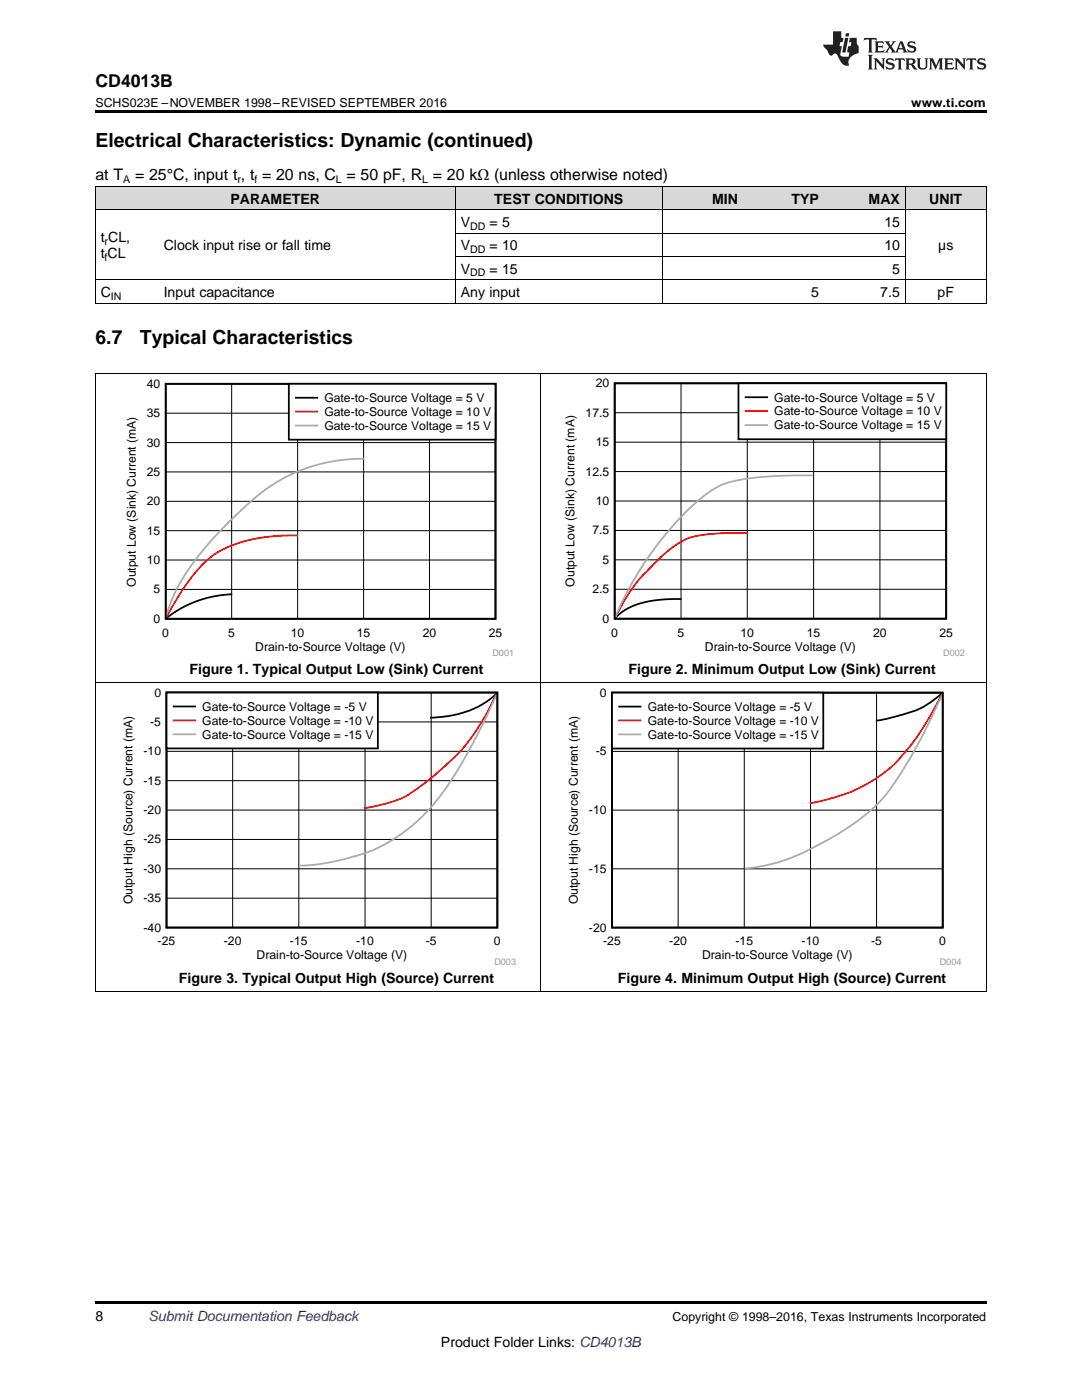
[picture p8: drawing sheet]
<svg xmlns="http://www.w3.org/2000/svg" width="216mm" height="279mm" viewBox="0 0 216 279" stroke-linecap="round" stroke-linejoin="round" font-family="sans-serif">
<g fill="#d8d8d8">
<path d="M19 37.3h12.6v4.6h-12.6z"/>
<path d="M31.6 37.3h59.3v4.6h-59.3z"/>
<path d="M90.9 37.3h41.3v4.6h-41.3z"/>
<path d="M132.2 37.3h16.1v4.6h-16.1z"/>
<path d="M148.3 37.3h16.2v4.6h-16.2z"/>
<path d="M164.5 37.3h16.2v4.6h-16.2z"/>
<path d="M180.7 37.3h16.1v4.6h-16.1z"/>
</g>
<path d="M19 259.7h177.8v.5h-177.8z" fill="#000"/>
<path d="M19.1 136.2v61.7M107.9 136.2v61.7M196.8 136.2v61.7M19 197.8h177.8" fill="none" stroke="#000" stroke-width=".2"/>
<path d="M24.1 137.3h78.8v55.3h-78.8z" fill-rule="evenodd" fill="#fff"/>
<path d="M33.2 138.2h66v46.9h-66zM99 138.4l-1.9 1.7-1.7 1-1.7 .7-2.1 .7-2.1 .4-3.7 .3" fill="none" stroke="#000" stroke-width=".35"/>
<path d="M46.4 138.2v46.9M59.6 138.2v46.9M72.8 138.2v46.9M86 138.2v46.9M33.2 155.8h66.1M33.2 149.9h66.1M33.2 144.1h66.1M33.2 179.3h66.1M33.2 173.4h66.1M33.2 167.5h66.1M33.2 161.7h66.1" fill="none" stroke="#000" stroke-width=".2"/>
<path d="M99 138.7l-2.1 4.1-3 4.7-2.4 2.8-4.7 4.3-3.5 2.8-3.2 2-3.4 1.1-4.1 .8" fill="none" stroke="#f00" stroke-width=".35"/>
<path d="M99.1 138.6l-4.6 9.5-4.4 7.5-2.2 3.3-2 2.4-3.6 3.5-2.6 1.9-2.2 1.4-2.8 1.5-1.9 .7-3.4 1-4.1 .9-2.7 .4-2.9 .2" fill="none" stroke="#aaa" stroke-width=".35"/>
<path d="M33.2 138.2h42.2v11.1h-42.2z" fill-rule="evenodd" fill="#fff"/>
<path d="M33.2 138.2h42.2v11.2h-42.2zM34.6 141h4.3" fill="none" stroke="#000" stroke-width=".35"/>
<path d="M34.6 143.8h4.3" fill="none" stroke="#f00" stroke-width=".35"/>
<path d="M34.6 146.5h4.3" fill="none" stroke="#aaa" stroke-width=".35"/>
<path d="M113 137.3h78.8v55.3h-78.8z" fill-rule="evenodd" fill="#fff"/>
<path d="M122.1 138.2h66v46.9h-66zM187.9 138.4l-2.4 1.9-2.6 1.4-4.4 1.4-3.7 .8" fill="none" stroke="#000" stroke-width=".35"/>
<path d="M135.3 138.2v46.9M148.5 138.2v46.9M161.7 138.2v46.9M174.9 138.2v46.9M122.1 150h66M122.1 173.4h66M122.1 161.7h66" fill="none" stroke="#000" stroke-width=".2"/>
<path d="M187.9 138.6l-2.6 4.8-2.4 3.8-2.1 2.8-2.3 2.5-1 .9-3.5 2.5-4 2.1-3.6 1.2-4.8 1.1" fill="none" stroke="#f00" stroke-width=".35"/>
<path d="M187.8 139l.1-.2-4.1 8.6-3.8 6.6-3.4 4.9-2 2.1-1.6 1.4-2.7 2-3 2-7.4 3.9-2.9 1.2-2.1 .7-2.8 .7-3.5 .4" fill="none" stroke="#aaa" stroke-width=".35"/>
<path d="M122.1 138.2h42.2v11.2h-42.2z" fill-rule="evenodd" fill="#fff"/>
<path d="M122.1 138.2h42.2v11.2h-42.2zM123.5 141h4.3" fill="none" stroke="#000" stroke-width=".35"/>
<path d="M123.5 143.8h4.3" fill="none" stroke="#f00" stroke-width=".35"/>
<path d="M123.5 146.6h4.3" fill="none" stroke="#aaa" stroke-width=".35"/>
<path d="M19.1 74.6v61.6M107.9 74.6v61.6M196.8 74.6v61.6M19 136.2h177.8" fill="none" stroke="#000" stroke-width=".2"/>
<path d="M24.8 75.7h77.4v55.3h-77.4z" fill-rule="evenodd" fill="#fff"/>
<path d="M33.1 76.6h65.8v46.9h-65.8zM46.3 118.6l-3.4 .4-3.4 .9-3.2 1.4-3 2" fill="none" stroke="#000" stroke-width=".35"/>
<path d="M46.2 76.6v46.9M59.4 76.6v46.9M72.6 76.6v46.9M85.7 76.6v46.9M33.1 94.2h65.8M33.1 88.3h65.8M33.1 82.5h65.8M33.1 117.6h65.8M33.1 111.8h65.8M33.1 105.9h65.8M33.1 100h65.8" fill="none" stroke="#000" stroke-width=".2"/>
<path d="M59.5 106.9l-4.8 .1-4.3 .6-3.7 1.1-3.4 1.6-2.5 2-2.8 3.1-2.2 3.4-2.6 4.4" fill="none" stroke="#f00" stroke-width=".35"/>
<path d="M72.7 91.5l-2.9 .1-2.7 .4-2.8 .5-2.8 .8-2.5 1-2.4 1.1-2.4 1.5-2.3 1.6-3.7 3.3-3.3 3.2-3.3 3.6-2.6 3.1-2 2.9-1.7 2.9-1.2 2.6-.9 2.7" fill="none" stroke="#aaa" stroke-width=".35"/>
<path d="M57.6 76.6h41.3v11.1h-41.3z" fill-rule="evenodd" fill="#fff"/>
<path d="M57.6 76.6h41.3v11.1h-41.3zM59.1 79.4h4.2" fill="none" stroke="#000" stroke-width=".35"/>
<path d="M59.1 82.2h4.2" fill="none" stroke="#f00" stroke-width=".35"/>
<path d="M59.1 84.9h4.2" fill="none" stroke="#aaa" stroke-width=".35"/>
<path d="M112.3 75.6h80.2v55.4h-80.2z" fill-rule="evenodd" fill="#fff"/>
<path d="M122.7 76.5h66.1v47h-66.1zM136 119.6l-4.4 .1-4 .8-1.5 .5-1.4 .8-1.9 1.5" fill="none" stroke="#000" stroke-width=".35"/>
<path d="M135.9 76.5v47M149.1 76.5v47M162.3 76.5v47M175.6 76.5v47M122.7 100h66.1M122.7 94.1h66.1M122.7 88.2h66.1M122.7 82.4h66.1M122.7 117.6h66.1M122.7 111.7h66.1M122.7 105.9h66.1" fill="none" stroke="#000" stroke-width=".2"/>
<path d="M149.1 106.4h-5.1l-4.1 .4-2.5 .6-2.3 1.2-1.9 1.5-1.8 1.5-4.1 4.3-2.3 3.4-2.2 3.8" fill="none" stroke="#f00" stroke-width=".35"/>
<path d="M162.2 94.9l-8.1 .1-5.9 .7-2.1 .4-2.1 .7-2.9 1.7-2.5 2-2.7 2.7-3 3.4-2.2 2.7-2.3 3.3-2.2 3.5-2.1 4-1.3 3" fill="none" stroke="#aaa" stroke-width=".35"/>
<path d="M147.3 76.5h41.5v11.1h-41.5z" fill-rule="evenodd" fill="#fff"/>
<path d="M147.3 76.5h41.5v11.2h-41.5zM148.8 79.3h4.3" fill="none" stroke="#000" stroke-width=".35"/>
<path d="M148.8 82.1h4.3" fill="none" stroke="#f00" stroke-width=".35"/>
<path d="M148.8 84.8h4.3" fill="none" stroke="#aaa" stroke-width=".35"/>
<path d="M19 37.2h177.8M19.1 37.2v23.3M90.8 37.2v23.3M132.1 37.2v23.3M180.6 37.2v23.3M196.8 37.2v23.3M19 55.8h177.8M19 41.9h177.8M90.9 51.2h89.8M90.9 46.5h89.8M19 74.6h177.8M19 60.5h177.8" fill="none" stroke="#000" stroke-width=".2"/>
<path d="M19 22h177.8v.5h-177.8zM19 60.5h.2zM90.8 60.5h.1zM132.1 60.5h.1zM180.6 60.5h.1zM196.7 60.5h.1z" fill="#000"/>
<g fill="#231f20">
<path d="M172.5 7.6l-.1 .5 .4-.2h.6v.1v2.1l-.2 .4h.9l-.2-.4v-2.1l.1-.1h.5l.5 .2-.2-.5zM174.5 8.3l.2 .3v1.5l-.2 .4h1.8l.2-.6a1.04 1.04 0 0 1-1.3 .2v-.7h.6l.3 .2v-.6l-.3 .2h-.6v-.6l.8-.1 .4 .3-.2-.5zM176.5 8.3l.9 1.1-.9 1.1h.8l-.2-.2 .4-.7 .5 .7-.2 .2h1.5l-.2-.2 .2-.4h.9l.1 .4-.2 .2h1l-.3-.3-.7-1.9h-.5l-.9 2-.8-1 .9-1h-.8l.1 .3-.4 .5-.3-.6 .1-.2zM179.7 8.6l.4 1h-.7zM181.3 8.4a.63 .63 0 0 0-.2 .7 .63 .63 0 0 0 .6 .4l.6 .2 .1 .2a.75 .75 0 0 1-.7 .4 .75 .75 0 0 1-.6-.5l.1 .7 .1-.1a1.11 1.11 0 0 0 1.5-.6 1.13 1.13 0 0 0-1.2-.8l-.1-.4a1.04 1.04 0 0 1 1.2 .2l-.2-.5-.2 .1-.4-.2zM173.2 10.9l.2 .4v2.2l-.2 .4h1l-.3-.4v-2.2l.3-.4zM174.3 11.6l.3 .4v1.5l-.3 .4h.8l-.2-.4v-1.3l1.5 1.7v-1.9l.2-.4h-.7l.2 .4v.9l-1.1-1.3zM177 11.8a.62 .62 0 0 0-.2 .7 .62 .62 0 0 0 .6 .4l.6 .1 .1 .3a.76 .76 0 0 1-.7 .3 .76 .76 0 0 1-.7-.4l.2 .7 .1-.1a1.11 1.11 0 0 0 1.5-.6 1.13 1.13 0 0 0-1.2-.8l-.1-.4a1.04 1.04 0 0 1 1.2 .2l-.2-.6-.2 .1-.5-.1zM178.7 11.6l-.2 .6a.61 .61 0 0 1 .8-.3v1.6l-.2 .4h.9l-.2-.4v-1.6a.63 .63 0 0 1 .7 .3l-.1-.6zM180.6 11.6l.3 .4v1.5l-.3 .4h1l-.2-.2-.1-.8 .6 .2a.76 .76 0 0 0 1.2 .7l-1-1a.58 .58 0 0 0 .6-.5 .58 .58 0 0 0-.5-.6zM181.4 11.9h.1a.45 .45 0 0 1 .5 .1 .45 .45 0 0 1 .1 .5l-.8 .2zM182.9 11.6l.2 .2a2.17 2.17 0 0 0 .3 1.9 .99 .99 0 0 0 1.6-.6v-1.1l.2-.4h-.7l.2 .2a1.92 1.92 0 0 1-.2 1.8 .6 .6 0 0 1-.9-.5v-1.1l.2-.4zM185.4 11.6l.2 .4v1.5l-.2 .4h.7l-.2-.4v-1.4l.8 1.8 .8-1.8v1.4l-.2 .4h.9l-.2-.4v-1.5l.2-.4h-.8l-.6 1.5-.6-1.5zM188.4 11.6l.2 .4v1.5l-.2 .4h1.8l.1-.6a1.04 1.04 0 0 1-1.2 .1v-.6h.5l.4 .2v-.6l-.4 .2h-.5v-.7h.8l.3 .3-.1-.6zM190.5 11.6l.2 .4v1.5l-.2 .4h.7l-.2-.4v-1.3l1.5 1.7v-1.9l.2-.4h-.7l.2 .4v.9l-1.1-1.3zM192.9 11.6l-.1 .6a.61 .61 0 0 1 .7-.3l.1 1.6-.3 .4h1l-.3-.4 .1-1.6a.63 .63 0 0 1 .7 .3l-.1-.6zM195.2 11.8a.62 .62 0 0 0-.2 .7 .62 .62 0 0 0 .6 .4l.6 .1 .1 .3a.76 .76 0 0 1-.7 .3 .76 .76 0 0 1-.6-.4l.1 .7 .1-.1a1.11 1.11 0 0 0 1.6-.6 1.13 1.13 0 0 0-1.3-.8l-.1-.4a1.04 1.04 0 0 1 1.2 .2l-.1-.6-.2 .1-.5-.1z"/>
<path d="M166.2 6.3v2.6h-1.9v.4l.8 .9a.91 .91 0 0 0 1 .8 .56 .56 0 0 1 .5-.3 .56 .56 0 0 1 .5 .3l.4 .8a1.53 1.53 0 0 0 1.9 1.2 1.54 1.54 0 0 1 1-2.1l.9-.3v-1.4a1.52 1.52 0 0 1-.4-1.6h-1.3l-.2 .8h.5l-.2 .8h-.5l-.1 1v.2l.4 .1-.2 .8a1.93 1.93 0 0 1-1.6-.3l.3-1.8h-.5l.2-.8h.4l.2-.8h-.4v-1.3zM168.6 7.6l-.6 2.9h.7l.6-2.9zM168.8 6.6l-.1 .7h.6l.2-.7z"/>
</g>
<g font-size="3.9">
<text x="19" y="29.3">Electrical Characteristics: Dynamic (continued)</text>
<text x="19" y="68.6">6.7</text>
<text x="27.9" y="68.6">Typical Characteristics</text>
</g>
<text font-size="3.5" x="19" y="17.3">CD4013B</text>
<g font-size="3.2">
<text x="19" y="36">at T</text>
<text x="27" y="36">= 25°C, input t , t = 20 ns, C = 50 pF, R = 20 kΩ (unless otherwise noted)</text>
</g>
<g font-size="2.8">
<text x="46" y="40.6">PARAMETER</text>
<text x="98.6" y="40.6">TEST CONDITIONS</text>
<text x="142.1" y="40.6">MIN</text>
<text x="157.9" y="40.6">TYP</text>
<text x="173.3" y="40.6">MAX</text>
<text x="185.4" y="40.6">UNIT</text>
<text x="91.9" y="45.3">V</text>
<text x="97.7" y="45.3">= 5</text>
<text x="176.5" y="45.3">15</text>
<text x="20.1" y="48.4">t CL,</text>
<text x="20.1" y="51.5">t CL</text>
<text x="32.7" y="50">Clock input rise or fall time</text>
<text x="91.9" y="50">V</text>
<text x="97.7" y="50">= 10</text>
<text x="176.5" y="50">10</text>
<text x="187.2" y="50">µs</text>
<text x="20.1" y="59.3">C</text>
<text x="32.7" y="59.3">Input capacitance</text>
<text x="91.9" y="54.6">V</text>
<text x="91.9" y="59.3">Any input</text>
<text x="97.7" y="54.6">= 15</text>
<text x="161.9" y="59.3">5</text>
<text x="175.6" y="59.3">7.5</text>
<text x="178" y="54.6">5</text>
<text x="187.1" y="59.3">pF</text>
<text x="37.8" y="134.5">Figure 1. Typical Output Low (Sink) Current</text>
<text x="125.4" y="134.5">Figure 2. Minimum Output Low (Sink) Current</text>
<text x="35.7" y="196.1">Figure 3. Typical Output High (Source) Current</text>
<text x="123.3" y="196.1">Figure 4. Minimum Output High (Source) Current</text>
<text x="19" y="263.6">8</text>
<text x="88" y="268.9">Product Folder Links: CD4013B</text>
</g>
<text font-size="2.8" fill="#0000c8" x="29.6" y="263.6">Submit Documentation Feedback</text>
<g font-size="2.5">
<text x="19" y="21.4">SCHS023E –NOVEMBER 1998–REVISED SEPTEMBER 2016</text>
<text x="181.8" y="21.4">www.ti.com</text>
<text x="134.2" y="263.6">Copyright © 1998–2016, Texas Instruments Incorporated</text>
</g>
<g font-size="2.4">
<text x="29.3" y="77.4">40</text>
<text x="118.9" y="77.3">20</text>
<text x="29.3" y="83.3">35</text>
<text x="64.7" y="80.2">Gate-to-Source Voltage = 5 V</text>
<text x="64.7" y="83">Gate-to-Source Voltage = 10 V</text>
<text x="116.8" y="83.2">17.5</text>
<text x="154.5" y="80.1">Gate-to-Source Voltage = 5 V</text>
<text x="154.5" y="82.9">Gate-to-Source Voltage = 10 V</text>
<text x="29.3" y="89.1">30</text>
<text x="64.7" y="85.8">Gate-to-Source Voltage = 15 V</text>
<text x="118.9" y="89">15</text>
<text x="154.5" y="85.7">Gate-to-Source Voltage = 15 V</text>
<text x="29.3" y="95">25</text>
<text x="116.8" y="94.9">12.5</text>
<text x="29.3" y="100.9">20</text>
<text x="118.9" y="100.8">10</text>
<text x="29.3" y="106.7">15</text>
<text x="118.2" y="106.7">7.5</text>
<text x="29.3" y="112.6">10</text>
<text x="120.2" y="112.5">5</text>
<text x="27.1" y="117.1" transform="rotate(-90 27.1 117.1)">Output Low (Sink) Current (mA)</text>
<text x="30.6" y="118.4">5</text>
<text x="114.6" y="117.1" transform="rotate(-90 114.6 117.1)">Output Low (Sink) Current (mA)</text>
<text x="118.2" y="118.4">2.5</text>
<text x="30.6" y="124.3">0</text>
<text x="120.2" y="124.3">0</text>
<text x="32.4" y="127.1">0</text>
<text x="45.6" y="127.1">5</text>
<text x="50.9" y="129.8">Drain-to-Source Voltage (V)</text>
<text x="58" y="127.1">10</text>
<text x="71.2" y="127.1">15</text>
<text x="84.4" y="127.1">20</text>
<text x="97.5" y="127.1">25</text>
<text x="122" y="127.1">0</text>
<text x="135.2" y="127.1">5</text>
<text x="140.7" y="129.8">Drain-to-Source Voltage (V)</text>
<text x="147.8" y="127.1">10</text>
<text x="161" y="127.1">15</text>
<text x="174.2" y="127.1">20</text>
<text x="187.4" y="127.1">25</text>
<text x="30.8" y="139">0</text>
<text x="40.3" y="141.9">Gate-to-Source Voltage = -5 V</text>
<text x="119.7" y="139">0</text>
<text x="129.2" y="141.9">Gate-to-Source Voltage = -5 V</text>
<text x="30" y="144.9">-5</text>
<text x="40.3" y="144.6">Gate-to-Source Voltage = -10 V</text>
<text x="40.3" y="147.4">Gate-to-Source Voltage = -15 V</text>
<text x="129.2" y="144.6">Gate-to-Source Voltage = -10 V</text>
<text x="129.2" y="147.4">Gate-to-Source Voltage = -15 V</text>
<text x="28.6" y="150.7">-10</text>
<text x="118.9" y="150.8">-5</text>
<text x="28.6" y="156.6">-15</text>
<text x="28.6" y="162.5">-20</text>
<text x="117.5" y="162.5">-10</text>
<text x="28.6" y="168.3">-25</text>
<text x="28.6" y="174.2">-30</text>
<text x="117.5" y="174.2">-15</text>
<text x="26.4" y="180.5" transform="rotate(-90 26.4 180.5)">Output High (Source) Current (mA)</text>
<text x="28.6" y="185.9">-40</text>
<text x="28.6" y="180.1">-35</text>
<text x="115.3" y="180.5" transform="rotate(-90 115.3 180.5)">Output High (Source) Current (mA)</text>
<text x="117.5" y="185.9">-20</text>
<text x="31.5" y="188.7">-25</text>
<text x="44.7" y="188.7">-20</text>
<text x="51.2" y="191.5">Drain-to-Source Voltage (V)</text>
<text x="57.9" y="188.7">-15</text>
<text x="71.1" y="188.7">-10</text>
<text x="85" y="188.7">-5</text>
<text x="98.6" y="188.7">0</text>
<text x="120.3" y="188.7">-25</text>
<text x="133.5" y="188.7">-20</text>
<text x="140.1" y="191.5">Drain-to-Source Voltage (V)</text>
<text x="146.7" y="188.7">-15</text>
<text x="160" y="188.7">-10</text>
<text x="173.8" y="188.7">-5</text>
<text x="187.4" y="188.7">0</text>
</g>
<g font-size="2.1">
<text x="24.6" y="36.6">A</text>
<text x="47.4" y="36.6">r</text>
<text x="50.8" y="36.6">f</text>
<text x="67" y="36.6">L</text>
<text x="84.3" y="36.6">L</text>
<text x="93.8" y="45.9">DD</text>
<text x="20.9" y="48.9">r</text>
<text x="20.9" y="52.1">f</text>
<text x="93.8" y="50.5">DD</text>
<text x="22.1" y="59.8">IN</text>
<text x="93.8" y="55.2">DD</text>
</g>
<g font-size="1.8" fill="#999">
<text x="98.3" y="130.9">D001</text>
<text x="188.2" y="130.9">D002</text>
<text x="98.6" y="192.5">D003</text>
<text x="187.5" y="192.5">D004</text>
</g>
</svg>
